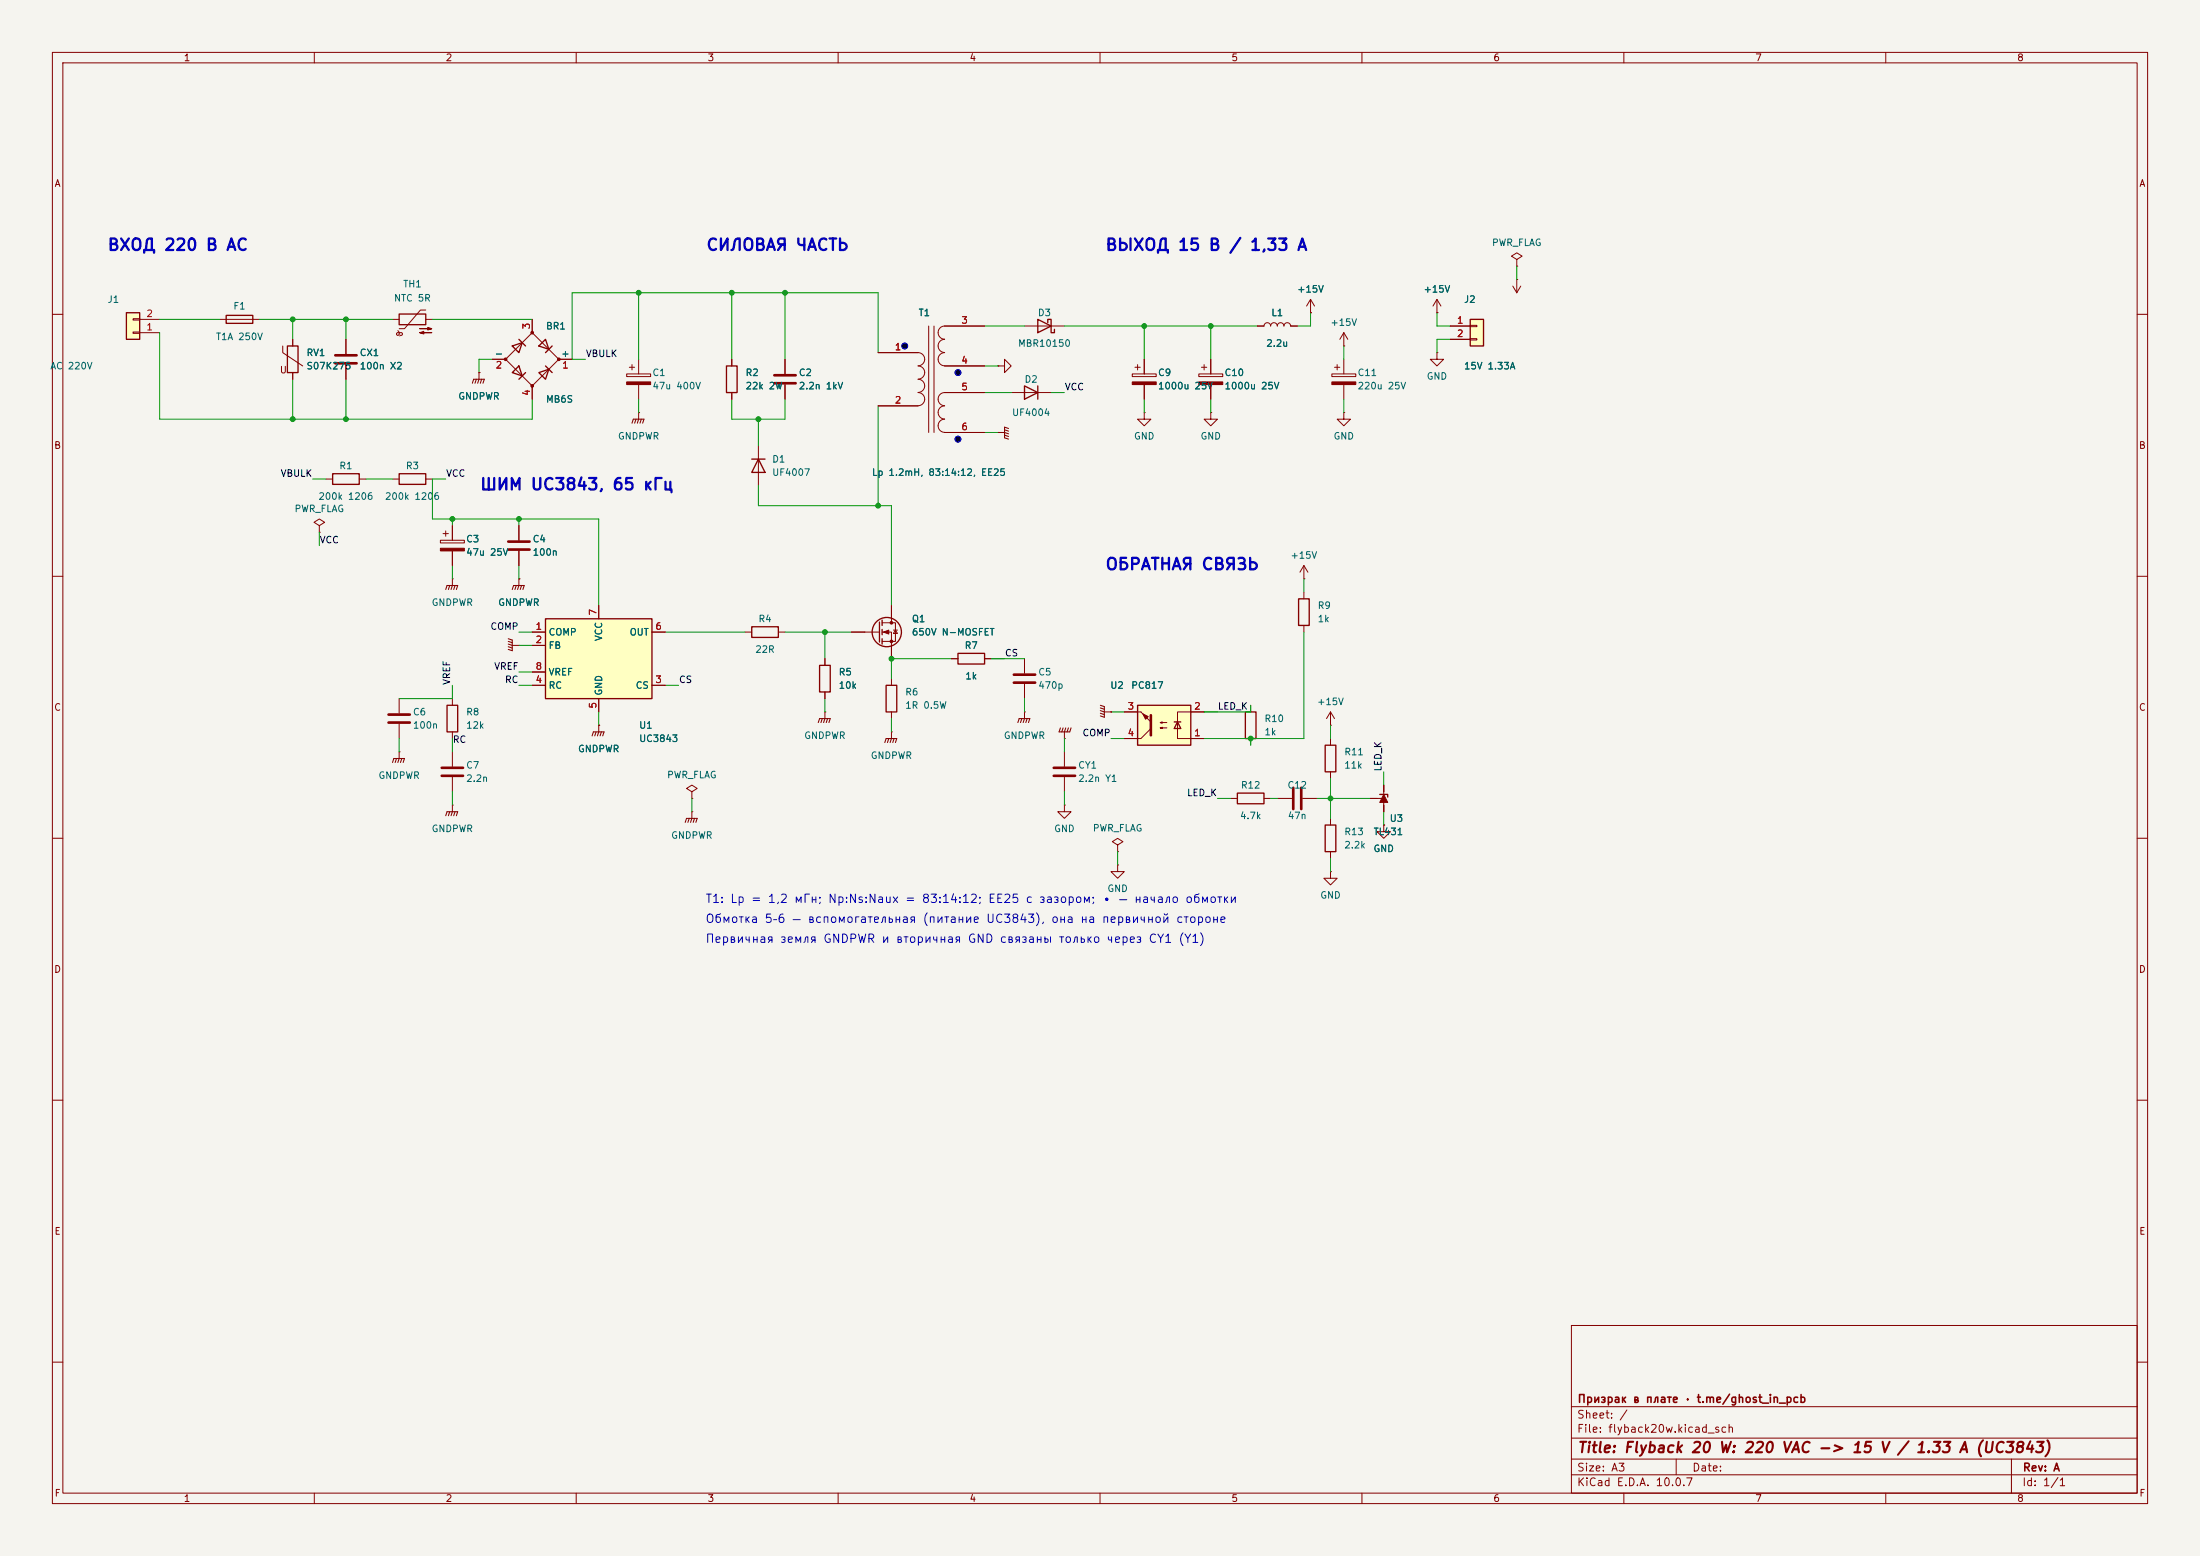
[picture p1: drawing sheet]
<svg xmlns="http://www.w3.org/2000/svg" width="420mm" height="297mm" viewBox="0 0 420 297" stroke-linecap="round" stroke-linejoin="round" font-family="sans-serif">
<path d="M0 0h420v297h-420z" fill="#f5f4ef" stroke="#f5f4ef" stroke-width=".19"/>
<g fill="none" stroke="#840000" stroke-width=".19">
<path d="M10 10h400v277h-400zM12 12h396v273h-396zM60 10v2M110 10v2M160 10v2M210 10v2M260 10v2M310 10v2M360 10v2M10 60h2M408 60h2M10 110h2"/>
<path d="M408 110h2M10 160h2M408 160h2M10 210h2M408 210h2M300 253h108v32h-108zM10 260h2M300 278.5h108M300 274.5h108M300 268.5h108M320 278.5v3M384 278.5v6.5"/>
<path d="M408 260h2M60 285v2M110 285v2M160 285v2M210 285v2M260 285v2M300 281.5h108M310 285v2M360 285v2"/>
</g>
<g fill="#000" stroke="#000" stroke-width=".19">
<circle cx="172.7" cy="66" r=".55"/>
<circle cx="182.9" cy="71.1" r=".55"/>
<circle cx="182.9" cy="83.8" r=".55"/>
</g>
<path d="M104.1 118.1h20.4v15.3h-20.4z" fill="#ffffc2"/>
<path d="M104.1 118.1h20.4v15.3h-20.4z" fill="none" stroke="#840000" stroke-width=".25"/>
<path d="M114.3 115.6v2.5M101.6 120.7h2.5M101.6 123.2h2.5M101.6 130.8h2.5M101.6 128.3h2.5M114.3 133.4v2.5M124.5 120.7h2.5M124.5 130.8h2.5" fill="none" stroke="#840000" stroke-width=".19"/>
<path d="M280.7 61h2.5v5h-2.5z" fill="#ffffc2"/>
<g fill="none" stroke="#840000" stroke-width=".25">
<path d="M280.7 61h2.5v5h-2.5zM76.2 90.4h5.1v2.1h-5.1zM143.5 119.6h5.1v2.1h-5.1zM167.9 118.7v3.9M168.4 118.4v1M85.3 134.6h2.1v5.1h-2.1zM156.5 127h2v5.1h-2zM168.4 120.1v1.1M168.4 121.9v1M169.2 130.8h2v5.1h-2zM182.9 124.7h5.1v2h-5.1zM253 142.2h2v5.1h-2z"/>
<path d="M263.4 151.6h1.5v.5"/>
<circle cx="169.3" cy="120.6" r="2.79"/>
</g>
<g fill="none" stroke="#840000" stroke-width=".19">
<path d="M250.2 59.7h.1M250.2 57.2l-.8 1.2M250.2 57.2l.8 1.2M250.2 57.2v2.5M274.3 59.7h.1M274.3 57.2l-.7 1.2M274.3 57.2l.8 1.2M274.3 57.2v2.5M216.2 71.4h4.5v.5h-4.5zM216.7 70.1h1M217.2 69.6v1M218.4 78.7v1.3h1.3l-1.3 1.3-1.2-1.3h1.2"/>
<path d="M218.4 78.7h.1M218.4 68.6v2.8M218.4 73.4v2.8M228.9 71.4h4.5v.5h-4.5zM229.4 70.1h1M229.9 69.6v1M231.1 78.7v1.3h1.3l-1.3 1.3-1.2-1.3h1.2M231.1 78.7h.1M231.1 68.6v2.8M231.1 73.4v2.8M240 62.2h1.3a.64 .64 0 0 1 .6-.6 .64 .64 0 0 1 .7 .6 .64 .64 0 0 1 .6-.6 .64 .64 0 0 1 .6 .6 .64 .64 0 0 1 .7-.6 .64 .64 0 0 1 .6 .6 .64 .64 0 0 1 .6-.6 .64 .64 0 0 1 .7 .6h1.2M274.3 67.3v1.3h1.3l-1.3 1.3-1.3-1.3h1.3"/>
<path d="M274.3 67.3h.1M276.9 62.2h3.8M276.9 64.8h3.8M280.7 62.1h1.2v.3h-1.2zM280.7 64.6h1.2v.3h-1.2zM74.9 91.4h1.3M81.3 91.4h1.2M168.4 118.9h2.5v3.5h-2.5M170.2 115.6v3.3M248.9 110.5h.1M248.9 108l-.7 1.2M248.9 108l.8 1.2"/>
<path d="M248.9 108v2.5M76.2 133.4v2.7M76.2 138.2v2.8M86.4 133.4v1.2M86.4 139.7v1.3M97.8 123.2h1.3M99.1 123.2h.1M114.3 138.4h.1M114.3 138.4v1.3M142.2 120.7h1.3M148.6 120.7h1.3M157.5 135.9h.1"/>
<path d="M157.5 125.7v1.3M157.5 132.1v1.3M157.5 135.9v1.3M162.6 120.7h5.3M168.4 120.7h1.8v5M170.2 139.7h.1M170.2 129.5v1.3M170.2 135.9v1.3M170.2 139.7v1.3M170.6 120.3h.7M170.9 120.3l.4 .6h-.7zM181.6 125.7h1.3"/>
<path d="M188 125.7h1.2M195.6 135.9h.1M195.6 125.7v2.8M195.6 130.6v2.8M195.6 135.9v1.3M203.2 139.7v1.3M210.8 135.9h1.3M212.1 135.9h.1M254 138.4h.1M254 135.9v2.5M254 135.9l-.8 1.3M254 135.9l.8 1.3"/>
<path d="M86.4 153.7h.1M86.4 153.7v1.2M203.2 141h.1M203.2 153.7v1.2h1.3l-1.3 1.3-1.3-1.3h1.3M203.2 153.7h.1M203.2 143.5v2.8M203.2 148.3v2.8M243.8 152.4h2.8M248.7 152.4h2.8M254 141v1.2M254 147.3v1.3M261.6 152.4h2.6"/>
<path d="M264.2 151.1v-1.2v5v-1.2M264.2 157.5v1.3h1.2l-1.2 1.2-1.3-1.2h1.3M264.2 157.5h.1M213.4 165.1v1.3h1.2l-1.2 1.2-1.3-1.2h1.3M213.4 165.1h.1M213.4 161.3l1-.6-1-.7-1.1 .7 1.1 .6v1.3M213.4 162.6h.1M254 166.4v1.2h1.3l-1.3 1.3-1.3-1.3h1.3M254 166.4h.1"/>
</g>
<g fill="none" stroke="#840000" stroke-width=".2">
<path d="M97 121.9l.8 .3v2l-.8-.2M97 122.4l.8 .3M97 122.9l.8 .3M97 123.4l.8 .3M113.8 139.7l-.3 .8M114.3 139.7l-.3 .8M114.8 139.7l-.2 .8M156.2 137.9l.3-.7h2l-.3 .7M157 137.2l-.3 .7M157.5 137.2l-.3 .7M158 137.2l-.3 .7M194.3 137.9l.3-.7h2l-.3 .7"/>
<path d="M195.1 137.2l-.3 .7M195.6 137.2l-.3 .7M196.1 137.2l-.3 .7M202.4 138.9l-.2 .8h2l.3-.8M202.9 138.9l-.2 .8M203.5 138.9l-.3 .8M204 138.9l-.3 .8M210.1 134.6l.7 .3v2l-.7-.2M210.1 135.1l.7 .3M210.1 135.6l.7 .3M210.1 136.1l.7 .3M85.1 155.7l.2-.8h2.1l-.3 .8"/>
<path d="M85.9 154.9l-.3 .8M86.4 154.9l-.3 .8M86.9 154.9l-.3 .8M113 140.5l.3-.8h2l-.2 .8M168.9 141.7l.3-.7h2l-.3 .7M169.7 141l-.3 .7M170.2 141l-.3 .7M170.7 141l-.3 .7"/>
</g>
<g fill="#840000" stroke="#840000" stroke-width=".19">
<path d="M264.2 151.6l.7 1.6h-1.5z"/>
<path d="M216.2 72.9h4.5v.5h-4.5z"/>
<path d="M228.9 72.9h4.5v.5h-4.5z"/>
<path d="M168.7 120.7l1-.4v.7z"/>
<circle cx="170.2" cy="118.9" r=".25"/>
<circle cx="170.2" cy="122.4" r=".25"/>
</g>
<path d="M74.2 136.4h4M74.2 137.9h4M193.5 128.8h4.1M193.5 130.3h4.1M201.2 146.6h4M201.2 148.1h4M246.9 150.4v4M248.4 150.4v4" fill="none" stroke="#840000" stroke-width=".51"/>
<path d="M217.2 134.6h10.1v7.6h-10.1z" fill="#ffffc2"/>
<path d="M76.2 59.9h5.1v2.1h-5.1zM43.2 60.2h5.1v1.5h-5.1zM54.9 66h2v5.1h-2zM63.5 90.4h5.1v2.1h-5.1zM247.9 114.3h2v5.1h-2zM217.2 134.6h10.1v7.6h-10.1zM224.2 137.8h1.2M224.8 137.8l.6 1.3h-1.2zM237.7 135.9h2.1v5.1h-2.1zM236.2 151.4h5.1v2h-5.1zM253 157.5h2v5.1h-2z" fill="none" stroke="#840000" stroke-width=".25"/>
<g fill="none" stroke="#840000" stroke-width=".19">
<path d="M81.3 59.2h-1l-3.1 3.5h-1M288.8 54.6l.8 1.3M289.6 53.3h.1M289.6 49.5l1-.6-1-.6-1.1 .6 1.1 .6v1.3M289.6 50.8h.1M289.6 53.3v2.6M290.3 54.6l-.7 1.3M41.9 61h7.6M54 66v1.3l3.8 2.6M55.9 64.8v1.2M55.9 71.1v1.3M66 64.8v2.8"/>
<path d="M66 69.6v2.8M74.9 61h1.3M75.9 63.5h.7l.2 .1v.3l-.5 .2M75.9 63.1l.3 .5v.3l-.3 .1-.2-.2 .2-.3M81.3 61h1.2M62.2 91.4h1.3M68.6 91.4h1.2M61 100.3l1-.6-1-.6-1.1 .6 1.1 .6v1.3M61 101.6h.1M84.1 103.1h4.5v.5h-4.5zM84.6 101.9h1M85.1 101.3v1.1"/>
<path d="M86.4 110.5h.1M86.4 100.3v2.8M86.4 105.2v2.8M86.4 110.5v1.3M99.1 110.5h.1M99.1 100.3v2.8M99.1 105.2v2.8M99.1 110.5v1.3M248.9 113v1.3M248.9 119.4v1.3M214.6 135.9h3.2M219.7 139.1l-1.9 1.9h-3.2"/>
<path d="M221.5 138.9l.4 .2v-.3l-.4 .1h1.3M221.5 137.9l.4 .1v-.2l-.4 .1h1.3M229.9 135.9h-5.1v5.1h5.1M238.8 134.6v1.3M76.2 143.5h.1M76.2 143.5v1.3M86.4 143.5v2.8M86.4 148.3v2.8M132.1 151.1l1-.6-1-.6-1 .6 1 .6v1.3M132.1 152.4h.1M132.1 154.9h.1M132.1 154.9v1.3"/>
<path d="M234.9 152.4h1.3M238.8 141v1.2M241.3 152.4h1.3M254 156.2v1.3M254 162.6v1.2"/>
</g>
<path d="M64 67.8h4.1M64 69.3h4.1M97 103.4h4.1M97 104.9h4.1M219.7 136.5v3.8M84.3 146.6h4.1M84.3 148.1h4.1" fill="none" stroke="#840000" stroke-width=".51"/>
<g fill="#840000" stroke="#840000" stroke-width=".19">
<path d="M218.2 136.3l1 .5-.5 .5z"/>
<path d="M217.8 135.9l1.9 1.9z"/>
<path d="M84.1 104.6h4.5v.6h-4.5z"/>
<path d="M80.1 63.5l.8-.3v.6l-.8-.3h2.3z"/>
<path d="M80.1 62.7h2.3l-.7 .3v-.5l.7 .2z"/>
</g>
<g fill="none" stroke="#840000" stroke-width=".2">
<path d="M85.1 112.5l.2-.7h2.1l-.3 .7M85.9 111.8l-.3 .7M86.4 111.8l-.3 .7M86.9 111.8l-.3 .7M97.8 112.5l.2-.7h2.1l-.3 .7M98.6 111.8l-.3 .7M99.1 111.8l-.3 .7M99.6 111.8l-.3 .7M74.9 145.5l.3-.7h2l-.2 .7M75.7 144.8l-.3 .7M76.2 144.8l-.3 .7M76.7 144.8l-.2 .7"/>
<path d="M130.8 157l.3-.8h2l-.3 .8M131.6 156.2l-.3 .8M132.1 156.2l-.3 .8M132.6 156.2l-.3 .8"/>
</g>
<path d="M24.1 59.7h2.6v5.1h-2.6z" fill="#ffffc2"/>
<g fill="none" stroke="#840000" stroke-width=".25">
<path d="M24.1 59.7h2.6v5.1h-2.6zM97.8 66l1.9-.6-.6 1.9zM97.8 71.1l1.3-1.2 .6 1.9zM99.1 64.8l1.2 1.2M100.3 71.1l-1.2 1.3M102.9 66l1.2-1.2 .7 1.9zM102.9 71.1l1.9-.6-.7 1.9zM104.1 69.9l1.3 1.2M105.4 66l-1.3 1.3M138.7 69.9h2v5h-2zM195.6 73.7l2.5 1.2-2.5 1.3zM198.1 61l2.6 1.2-2.6 1.3z"/>
<path d="M198.1 73.7v2.5M200 61.6v-.6h.7v2.5h.6v-.6M143.5 87.6h2.5M144.8 87.6l1.2 2.6h-2.5z"/>
</g>
<g fill="none" stroke="#840000" stroke-width=".19">
<path d="M250.2 59.7h.1M274.3 59.7h.1M25.4 63.4h1.3v.2h-1.3zM25.4 60.8h1.3v.3h-1.3zM26.7 63.5h3.8M26.7 61h3.8M55.9 64.8v1.2M55.9 71.1v1.3M66 64.8v2.8M66 69.6v2.8M91.4 71.1h.1M91.4 71.1v1.3"/>
<path d="M94 68.6h2.5M96.5 68.6l5.1-5.1 5.1 5.1-5.1 5.1zM101.6 61v2.5M101.6 73.7v2.5M106.7 68.6h2.5M119.6 71.4h4.6v.5h-4.6zM120.1 70.1h1.1M120.6 69.6v1M121.9 78.7h.1M121.9 68.6v2.8M121.9 73.4v2.8M121.9 78.7v1.3"/>
<path d="M139.7 68.6v1.3M139.7 74.9v1.3M149.9 68.6v2.8M149.9 73.4v2.8M167.6 67.3h7.7a1.26 1.26 0 0 1 1.2 1.3 1.26 1.26 0 0 1-1.2 1.2M175.3 69.9a1.26 1.26 0 0 1 1.2 1.2 1.26 1.26 0 0 1-1.2 1.3M175.3 72.4a1.26 1.26 0 0 1 1.2 1.3 1.26 1.26 0 0 1-1.2 1.2 1.27 1.27 0 0 1 1.2 1.3 1.27 1.27 0 0 1-1.2 1.3h-7.7M177.3 62.2v20.4M178.3 62.2v20.4M180.3 69.9h7.7M188 62.2h-7.7a1.25 1.25 0 0 0-1.2 1.3 1.25 1.25 0 0 0 1.2 1.2 1.27 1.27 0 0 0-1.2 1.3 1.27 1.27 0 0 0 1.2 1.3 1.27 1.27 0 0 0-1.2 1.3 1.27 1.27 0 0 0 1.2 1.2M188 74.9h-7.7a1.25 1.25 0 0 0-1.2 1.3 1.25 1.25 0 0 0 1.2 1.2 1.27 1.27 0 0 0-1.2 1.3 1.27 1.27 0 0 0 1.2 1.3"/>
<path d="M190.5 69.9h1.3v-1.3l1.2 1.3-1.2 1.2v-1.2M190.5 69.9h.1M193 74.9h7.7M195.6 62.2h7.6M218.4 68.6v2.8M218.4 73.4v2.8M231.1 68.6v2.8M231.1 73.4v2.8M240 62.2h1.3M246.4 62.2h1.2M254.3 71.4h4.5v.5h-4.5zM254.8 70.1h1"/>
<path d="M255.3 69.6v1M256.5 66h.1M256.5 78.7v1.3h1.3l-1.3 1.3-1.2-1.3h1.2M256.5 78.7h.1M256.5 63.5l-.7 1.3M256.5 63.5l.8 1.3M256.5 63.5v2.5M256.5 68.6v2.8M256.5 73.4v2.8M276.9 62.2h3.8M276.9 64.8h3.8M144.8 85.1v7.6"/>
<path d="M180.3 80a1.25 1.25 0 0 0-1.2 1.3 1.25 1.25 0 0 0 1.2 1.2M180.3 82.6h7.7M190.5 82.6h.1M190.5 82.6h1.3M86.4 100.3v2.8M86.4 105.2v2.8M99.1 110.5h.1M99.1 100.3v2.8M99.1 105.2v2.8M114.3 115.6v2.5M170.2 115.6v2.5M101.6 120.7h2.5"/>
<path d="M101.6 123.2h2.5M101.6 130.8h2.5M101.6 128.3h2.5M114.3 138.4h.1M114.3 133.4v2.5M124.5 120.7h2.5M124.5 130.8h2.5M157.5 125.7v1.3M157.5 132.1v1.3M162.6 120.7h2.5M170.2 123.2v2.5M181.6 125.7h1.3"/>
<path d="M188 125.7h1.2M212.1 135.9h.1M214.6 135.9h2.6M227.3 135.9h2.6M214.6 141h2.6M227.3 141h2.6M261.6 152.4h1.3M264.2 157.5h.1M264.2 149.9v1.2M264.2 153.7v1.2"/>
</g>
<path d="M147.8 71.6h4.1M147.8 73.2h4.1" fill="none" stroke="#840000" stroke-width=".51"/>
<path d="M90.2 73.2l.2-.8h2.1l-.3 .8M90.9 72.4l-.2 .8M91.4 72.4l-.2 .8M91.9 72.4l-.2 .8M120.6 80.8l.3-.8h2l-.2 .8M121.4 80l-.2 .8M121.9 80l-.2 .8M122.4 80l-.2 .8M191.8 83.1l.7 .2M191.8 82.6l.7 .2M191.8 82l.7 .3M192.5 81.8l-.7-.3v2.1l.7 .2" fill="none" stroke="#840000" stroke-width=".2"/>
<g fill="#840000" stroke="#840000" stroke-width=".19">
<path d="M119.6 72.9h4.6v.5h-4.6z"/>
<path d="M254.3 72.9h4.5v.5h-4.5z"/>
<circle cx="96.5" cy="68.6" r=".25"/>
<circle cx="101.6" cy="63.5" r=".25"/>
<circle cx="101.6" cy="73.7" r=".25"/>
<circle cx="106.7" cy="68.6" r=".25"/>
</g>
<g fill="none" stroke="#009600" stroke-width=".19">
<path d="M121.9 55.9v12.7M139.7 55.9v12.7M149.9 55.9v12.7M250.2 59.7v2.5h-2.6M274.3 59.7v2.5h2.6M289.6 50.8v2.5M30.5 63.5v16.5h71.1v-3.8M30.5 61h11.4M49.5 61h25.4M55.9 61v3.8M55.9 72.4v7.6M66 61v3.8"/>
<path d="M66 72.4v7.6M82.5 61h19.1M94 68.6h-2.6v2.5M121.9 76.2v2.5M139.7 76.2v3.8h10.2v-3.8M167.6 67.3v-11.4h-58.4v12.7h2.6M167.6 77.5v19M188 62.2h7.6M188 74.9h5M188 69.9h2.5M200.7 74.9h2.5M203.2 62.2h36.8"/>
<path d="M218.4 62.2v6.4M218.4 76.2v2.5M231.1 62.2v6.4M231.1 76.2v2.5M256.5 66v2.6M256.5 76.2v2.5M276.9 64.8h-2.6v2.5M59.7 91.4h2.5M69.8 91.4h5.1M85.1 91.4h-2.6v7.7h31.8v16.5M86.4 99.1v1.2M99.1 99.1v1.2"/>
<path d="M144.8 80v5.1M144.8 92.7v3.8h25.4v19.1M188 82.6h2.5M61 101.6v2.5M86.4 108v2.5M99.1 108v2.5M248.9 110.5v2.5M86.4 130.8v2.6h-10.2M99.1 120.7h2.5M99.1 130.8h2.5M99.1 128.3h2.5M99.1 123.2h2.5"/>
<path d="M114.3 135.9v2.5M127 120.7h15.2M127 130.8h2.5M149.9 120.7h12.7M157.5 120.7v5M157.5 133.4v2.5M170.2 137.2v2.5M181.6 125.7h-11.4v3.8M189.2 125.7h6.4M195.6 133.4v2.5M212.1 135.9h2.5M238.8 134.6v1.3h-8.9"/>
<path d="M248.9 120.7v20.3h-19M254 138.4v2.6M76.2 141v2.5M86.4 141v2.5M86.4 151.1v2.6M132.1 152.4v2.5M203.2 141v2.5M203.2 151.1v2.6M212.1 141h2.5M232.4 152.4h2.5M238.8 141v1.2M242.6 152.4h1.2"/>
<path d="M251.5 152.4h10.1M254 148.6v7.6M264.2 147.3v2.6M264.2 154.9v2.6M213.4 162.6v2.5M254 163.8v2.6"/>
</g>
<g fill="none" stroke="#0000c2" stroke-width=".19">
<circle cx="172.7" cy="66" r=".55"/>
<circle cx="182.9" cy="71.1" r=".55"/>
<circle cx="182.9" cy="83.8" r=".55"/>
</g>
<g fill="#009600" stroke="#009600" stroke-width=".19">
<circle cx="157.5" cy="120.7" r=".46"/>
<circle cx="170.2" cy="125.7" r=".46"/>
<circle cx="238.8" cy="141" r=".46"/>
<circle cx="254" cy="152.4" r=".46"/>
<circle cx="55.9" cy="61" r=".46"/>
<circle cx="86.4" cy="99.1" r=".46"/>
<circle cx="55.9" cy="80" r=".46"/>
<circle cx="66" cy="80" r=".46"/>
<circle cx="144.8" cy="80" r=".46"/>
<circle cx="167.6" cy="96.5" r=".46"/>
<circle cx="218.4" cy="62.2" r=".46"/>
<circle cx="231.1" cy="62.2" r=".46"/>
<circle cx="149.9" cy="55.9" r=".46"/>
<circle cx="66" cy="61" r=".46"/>
<circle cx="121.9" cy="55.9" r=".46"/>
<circle cx="139.7" cy="55.9" r=".46"/>
<circle cx="99.1" cy="99.1" r=".46"/>
</g>
<g font-size="2.2" fill="#0000c2">
<text x="20.4" y="48.4">ВХОД 220 В AC</text>
<text x="134.7" y="48.4">СИЛОВАЯ ЧАСТЬ</text>
<text x="210.9" y="48.4">ВЫХОД 15 В / 1,33 А</text>
<text x="91.5" y="94.1">ШИМ UC3843, 65 кГц</text>
<text x="210.9" y="109.3">ОБРАТНАЯ СВЯЗЬ</text>
</g>
<text font-size="2" fill="#840000" x="301" y="277.8">Title: Flyback 20 W: 220 VAC -&gt; 15 V / 1.33 A (UC3843)</text>
<g font-size="1.6" fill="#0000c2">
<text x="134.6" y="172.8">T1: Lp = 1,2 мГн; Np:Ns:Naux = 83:14:12; EE25 с зазором; • — начало обмотки</text>
<text x="134.6" y="176.6">Обмотка 5–6 — вспомогательная (питание UC3843), она на первичной стороне</text>
<text x="134.6" y="180.4">Первичная земля GNDPWR и вторичная GND связаны только через CY1 (Y1)</text>
</g>
<g font-size="1.5" fill="#840000">
<text x="301" y="268.1">Призрак в плате · t.me/ghost_in_pcb</text>
<text x="300.9" y="273.8">File: flyback20w.kicad_sch</text>
<text x="300.9" y="271.1">Sheet: /</text>
<text x="300.9" y="281.2">Size: A3</text>
<text x="322.9" y="281.2">Date:</text>
<text x="386" y="281.2">Rev: A</text>
<text x="300.9" y="284">KiCad E.D.A. 10.0.7</text>
<text x="385.9" y="284">Id: 1/1</text>
</g>
<g font-size="1.3" fill="#840000">
<text x="35" y="12">1</text>
<text x="85" y="12">2</text>
<text x="135" y="12">3</text>
<text x="185" y="12">4</text>
<text x="235" y="12">5</text>
<text x="285" y="12">6</text>
<text x="335" y="12">7</text>
<text x="385" y="12">8</text>
<text x="10.3" y="36">A</text>
<text x="408.3" y="36">A</text>
<text x="53.3" y="71.6">U</text>
<text x="10.2" y="86">B</text>
<text x="408.2" y="86">B</text>
<text x="10.2" y="136">C</text>
<text x="408.2" y="136">C</text>
<text x="10.2" y="186">D</text>
<text x="408.2" y="186">D</text>
<text x="10.3" y="236">E</text>
<text x="408.3" y="236">E</text>
<text x="10.3" y="286">F</text>
<text x="35" y="287">1</text>
<text x="85" y="287">2</text>
<text x="135" y="287">3</text>
<text x="185" y="287">4</text>
<text x="235" y="287">5</text>
<text x="285" y="287">6</text>
<text x="335" y="287">7</text>
<text x="385" y="287">8</text>
<text x="408.3" y="286">F</text>
</g>
<g font-size="1.3" fill="#006464">
<text x="284.7" y="47.3">PWR_FLAG</text>
<text x="20.4" y="58.1">J1</text>
<text x="44.4" y="59.4">F1</text>
<text x="75.1" y="57.9">NTC 5R</text>
<text x="76.9" y="55.2">TH1</text>
<text x="247.5" y="56.2">+15V</text>
<text x="271.7" y="56.2">+15V</text>
<text x="279.4" y="58.1">J2</text>
<text x="41.1" y="65.2">T1A 250V</text>
<text x="104.1" y="63.2">BR1</text>
<text x="175.2" y="60.7">T1</text>
<text x="198" y="60.7">D3</text>
<text x="242.6" y="60.7">L1</text>
<text x="253.9" y="62.5">+15V</text>
<text x="9.5" y="70.8">AC</text>
<text x="12.8" y="70.8">220V</text>
<text x="58.4" y="68.3">RV1</text>
<text x="58.4" y="70.8">S07K275</text>
<text x="68.6" y="68.3">CX1</text>
<text x="68.6" y="70.8">100n X2</text>
<text x="94.3" y="68.4">-</text>
<text x="107" y="68.4">+</text>
<text x="194.2" y="66.5">MBR10150</text>
<text x="241.6" y="66.5">2.2u</text>
<text x="279.4" y="70.8">15V 1.33A</text>
<text x="87.4" y="76.6">GNDPWR</text>
<text x="104.1" y="77.2">MB6S</text>
<text x="124.4" y="72.1">C1</text>
<text x="124.4" y="74.6">47u 400V</text>
<text x="142.2" y="72.1">R2</text>
<text x="142.2" y="74.6">22k 2W</text>
<text x="152.4" y="72.1">C2</text>
<text x="152.4" y="74.6">2.2n 1kV</text>
<text x="195.5" y="73.4">D2</text>
<text x="221" y="72.1">C9</text>
<text x="221" y="74.6">1000u 25V</text>
<text x="233.7" y="72.1">C10</text>
<text x="233.7" y="74.6">1000u 25V</text>
<text x="259.1" y="72.1">C11</text>
<text x="259.1" y="74.6">220u 25V</text>
<text x="272.3" y="72.8">GND</text>
<text x="193.1" y="79.7">UF4004</text>
<text x="64.7" y="89.9">R1</text>
<text x="77.4" y="89.9">R3</text>
<text x="117.9" y="84.2">GNDPWR</text>
<text x="147.3" y="88.6">D1</text>
<text x="216.4" y="84.2">GND</text>
<text x="229.1" y="84.2">GND</text>
<text x="254.5" y="84.2">GND</text>
<text x="60.7" y="95.7">200k 1206</text>
<text x="73.4" y="95.7">200k 1206</text>
<text x="147.3" y="91.1">UF4007</text>
<text x="166.4" y="91.1">Lp 1.2mH, 83:14:12, EE25</text>
<text x="56.1" y="98.1">PWR_FLAG</text>
<text x="88.9" y="103.8">C3</text>
<text x="88.9" y="106.4">47u 25V</text>
<text x="101.6" y="103.8">C4</text>
<text x="101.6" y="106.4">100n</text>
<text x="246.3" y="107">+15V</text>
<text x="82.3" y="116">GNDPWR</text>
<text x="95" y="116">GNDPWR</text>
<text x="144.7" y="119.1">R4</text>
<text x="174" y="119.1">Q1</text>
<text x="251.4" y="116.5">R9</text>
<text x="251.4" y="119.1">1k</text>
<text x="104.6" y="121.6">COMP</text>
<text x="104.6" y="124.2">FB</text>
<text x="115.3" y="122.5" transform="rotate(-90 115.3 122.5)">VCC</text>
<text x="120.1" y="121.6">OUT</text>
<text x="144.1" y="124.9">22R</text>
<text x="174" y="121.6">650V N-MOSFET</text>
<text x="184.1" y="124.2">R7</text>
<text x="104.6" y="131.8">RC</text>
<text x="104.6" y="129.2">VREF</text>
<text x="121.2" y="131.8">CS</text>
<text x="160" y="129.2">R5</text>
<text x="160" y="131.8">10k</text>
<text x="184.2" y="130">1k</text>
<text x="198.1" y="129.2">C5</text>
<text x="198.1" y="131.8">470p</text>
<text x="211.9" y="131.8">U2</text>
<text x="215.8" y="131.8">PC817</text>
<text x="78.7" y="136.9">C6</text>
<text x="88.9" y="136.9">R8</text>
<text x="115.3" y="132.9" transform="rotate(-90 115.3 132.9)">GND</text>
<text x="172.7" y="133">R6</text>
<text x="172.7" y="135.6">1R 0.5W</text>
<text x="251.3" y="134.9">+15V</text>
<text x="78.7" y="139.4">100n</text>
<text x="88.9" y="139.4">12k</text>
<text x="110.2" y="143.9">GNDPWR</text>
<text x="121.9" y="139.4">U1</text>
<text x="121.9" y="141.9">UC3843</text>
<text x="153.4" y="141.4">GNDPWR</text>
<text x="191.5" y="141.4">GNDPWR</text>
<text x="241.3" y="138.1">R10</text>
<text x="241.3" y="140.7">1k</text>
<text x="72.1" y="149">GNDPWR</text>
<text x="88.9" y="147">C7</text>
<text x="88.9" y="149.6">2.2n</text>
<text x="127.2" y="148.9">PWR_FLAG</text>
<text x="166.1" y="145.2">GNDPWR</text>
<text x="205.7" y="147">CY1</text>
<text x="205.7" y="149.6">2.2n Y1</text>
<text x="256.5" y="144.5">R11</text>
<text x="256.5" y="147">11k</text>
<text x="236.8" y="150.8">R12</text>
<text x="245.7" y="150.8">C12</text>
<text x="82.3" y="159.1">GNDPWR</text>
<text x="128" y="160.4">GNDPWR</text>
<text x="201.1" y="159.1">GND</text>
<text x="208.5" y="159">PWR_FLAG</text>
<text x="236.6" y="156.7">4.7k</text>
<text x="245.7" y="156.7">47n</text>
<text x="256.5" y="159.7">R13</text>
<text x="262.1" y="159.7">TL431</text>
<text x="265.2" y="157.2">U3</text>
<text x="256.5" y="162.3">2.2k</text>
<text x="262.1" y="162.9">GND</text>
<text x="211.3" y="170.6">GND</text>
<text x="251.9" y="171.8">GND</text>
</g>
<g font-size="1.3" fill="#a90000">
<text x="27.8" y="63.4">1</text>
<text x="27.8" y="60.8">2</text>
<text x="101.5" y="63" transform="rotate(-90 101.5 63)">3</text>
<text x="183.4" y="62.1">3</text>
<text x="278" y="62.1">1</text>
<text x="278" y="64.6">2</text>
<text x="94.5" y="70.6">2</text>
<text x="107.2" y="70.6">1</text>
<text x="170.7" y="67.2">1</text>
<text x="183.4" y="69.7">4</text>
<text x="101.5" y="75.7" transform="rotate(-90 101.5 75.7)">4</text>
<text x="170.7" y="77.3">2</text>
<text x="183.4" y="74.8">5</text>
<text x="183.4" y="82.4">6</text>
<text x="114.2" y="117.6" transform="rotate(-90 114.2 117.6)">7</text>
<text x="102.1" y="120.5">1</text>
<text x="102.1" y="123.1">2</text>
<text x="125" y="120.5">6</text>
<text x="102.1" y="130.7">4</text>
<text x="102.1" y="128.1">8</text>
<text x="125" y="130.7">3</text>
<text x="114.2" y="135.4" transform="rotate(-90 114.2 135.4)">5</text>
<text x="215.2" y="135.8">3</text>
<text x="227.9" y="135.8">2</text>
<text x="215.2" y="140.8">4</text>
<text x="227.9" y="140.8">1</text>
</g>
<g font-size="1.3" fill="#0f0f0f">
<text x="111.7" y="68.5">VBULK</text>
<text x="203.2" y="74.8">VCC</text>
<text x="53.5" y="91.3">VBULK</text>
<text x="85.1" y="91.3">VCC</text>
<text x="60.9" y="104">VCC</text>
<text x="93.5" y="120.5">COMP</text>
<text x="191.7" y="125.6">CS</text>
<text x="86.2" y="130.8" transform="rotate(-90 86.2 130.8)">VREF</text>
<text x="94.2" y="128.1">VREF</text>
<text x="96.3" y="130.7">RC</text>
<text x="129.5" y="130.7">CS</text>
<text x="232.4" y="135.8">LED_K</text>
<text x="86.3" y="142.1">RC</text>
<text x="206.5" y="140.8">COMP</text>
<text x="264" y="147.3" transform="rotate(-90 264 147.3)">LED_K</text>
<text x="226.5" y="152.3">LED_K</text>
</g>
</svg>
